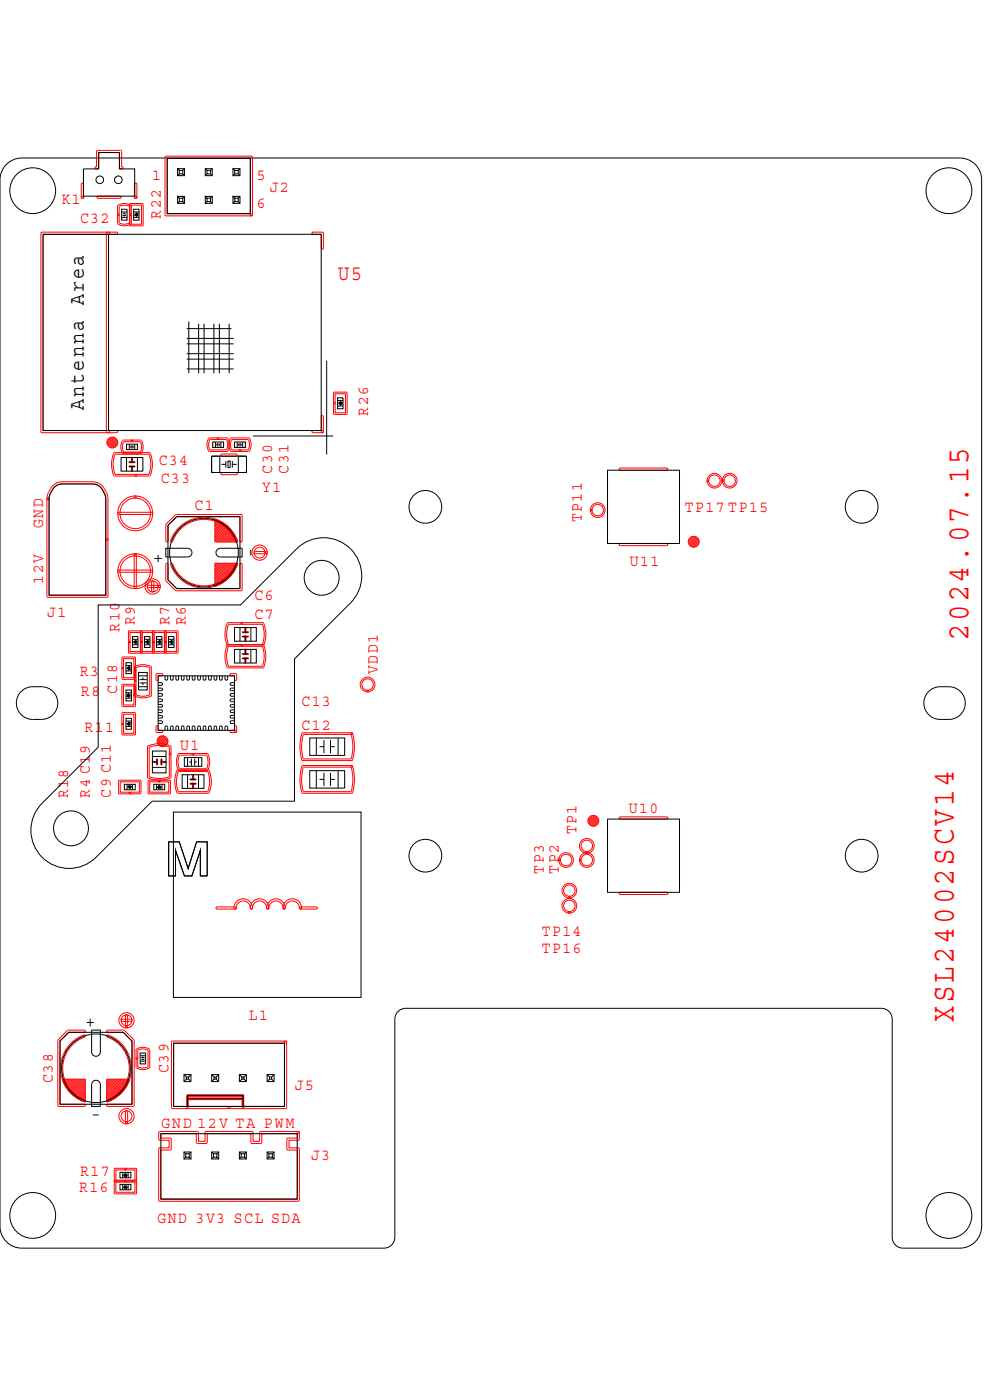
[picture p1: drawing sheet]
<svg xmlns="http://www.w3.org/2000/svg" width="210mm" height="297mm" viewBox="0 0 210 297" stroke-linecap="round" stroke-linejoin="round" font-family="sans-serif">
<g fill="none" stroke="#000" stroke-width=".21">
<path d="M1.1 35.1a4.6 4.6 0 0 1 3.5-1.6h198.7a4.6 4.6 0 0 1 4.6 4.6v221.8a4.6 4.6 0 0 1-4.6 4.6h-12a2.31 2.31 0 0 1-2.3-2.3v-46.2a2.31 2.31 0 0 0-2.3-2.3h-100.8a2.31 2.31 0 0 0-2.3 2.3v46.2a2.31 2.31 0 0 1-2.3 2.3h-76.7a4.6 4.6 0 0 1-4.6-4.6v-221.8a4.6 4.6 0 0 1 1.1-3zM20.9 32.3h4.4v3.5h3.2v5.8h-10.8v-5.8h3.2zM35.4 33.6h17.6v11.7h-17.6zM37.6 35.7h1.5v1.5h-1.5v-1.5l.4 .4h.7v.8h-.7v-.8M38 36.9l-.4 .3M38.7 36.9l.4 .3M39.1 35.7l-.4 .4M43.5 35.7h1.5v1.5h-1.5v-1.5l.3 .4h.8v.8h-.8v-.8M43.8 36.9l-.3 .3M44.6 36.9l.4 .3M45 35.7l-.4 .4M49.3 35.7h1.5v1.5h-1.5v-1.5l.4 .4h.8v.8h-.8v-.8"/>
<path d="M49.7 36.9l-.4 .3M50.5 36.9l.3 .3M50.8 35.7l-.3 .4M23 49.7h45v41.5h-45zM23 49.7h-13.9v41.5h13.9M25.8 44.3h1.1v2.4h-1.1zM25.8 46.1h1.1M25.8 44.9h1.1M26 45.3h.7M26 45.7h.7M26.3 45.1v.2M26.3 45.7v.2"/>
<path d="M28.3 44.3h1.2v2.4h-1.2zM28.3 46.1h1.2M28.3 44.9h1.2M28.9 45v.2l.2 .1-.5 .1 .5 .1-.5 .1 .5 .1-.2 .1v.2M37.6 41.6h1.5v1.5h-1.5v-1.5l.4 .4h.7v.7h-.7v-.7M38 42.7l-.4 .4M38.7 42.7l.4 .4M39.1 41.6l-.4 .4M43.5 41.6h1.5v1.5h-1.5v-1.5l.3 .4h.8v.7h-.8v-.7M43.8 42.7l-.3 .4M44.6 42.7l.4 .4M45 41.6l-.4 .4"/>
<path d="M49.3 41.6h1.5v1.5h-1.5v-1.5l.4 .4h.8v.7h-.8v-.7M49.7 42.7l-.4 .4M50.5 42.7l.3 .4M50.8 41.6l-.3 .4M39.6 69.6h9.4M39.6 78.2h9.9M39.6 76.1h9.9M39.6 75h9.9M39.6 72.9h9.9M39.6 71.7h9.9M40 68.1v11M42.1 68.6v10.5"/>
<path d="M43.2 68.6v10.5M45.3 68.6v10.5M46.5 68.6v10.5M48.5 68.6v10.5M69.2 76.5v19.8M25.6 97h4.7v2.8h-4.7zM26.8 94.1h2.3v1.2h-2.3zM26.8 97v2.8M27.3 98.9h1.3M27.3 97.9h1.3M27.4 94.1v1.2M27.5 94.7h.3"/>
<path d="M27.8 94.4v.7M28 97v.9M28 98.9v.9M28.1 94.4v.7M28.1 94.7h.3M28.5 94.1v1.2M29.1 97v2.8M44.8 96.7h1.8v3.4h-1.8zM45 96.7h7l.2 .3v3l-.3 .1h-6.9l-.2-.3v-2.8zM45 93.7h2.4v1.1h-2.4zM45.6 93.7v1.1M45.8 94.2h.2"/>
<path d="M46 93.9v.7M46.4 93.9v.7M46.4 94.2h.2M46.8 93.7v1.1M46.9 98.4h.9M47.8 97.7v1.4M48.3 97.7h.4v1.4h-.4zM49.2 98.4h.9M49.2 97.7v1.4M49.7 93.7h2.3v1.1h-2.3zM50.2 93.7v1.1M50.4 94.2h.3"/>
<path d="M50.5 96.7h1.7v3.4h-1.7zM50.7 93.9v.7M51 94.2h.2M51 93.9v.7M51.4 93.7v1.1M53.6 92.4h17M71.5 84.3h1.2v2.3h-1.2zM71.5 86h1.2M71.5 84.9h1.2M72.1 84.9v.3h.2l-.5 .1 .5 .2-.5 .1 .5 .1-.2 .1v.2M128.7 99.6h15.2v15.6h-15.2zM11.4 103.4a2.31 2.31 0 0 1 1.8-.8h6.5a3.3 3.3 0 0 1 2.7 3.1v20.4h-12v-20.4l.2-.9z"/>
<path d="M35.1 116.2h4.6a.92 .92 0 0 1 1 .9 .92 .92 0 0 1-1 .9h-4.6zM37.4 109.5h13.4v15.2h-13.4l-1.8-1.8v-11.6zM46 116.5l.7-.3h4.6v1.8h-4.6a.92 .92 0 0 1-.9-.5 .92 .92 0 0 1 .2-1zM20.8 128.2h30.1l11.9-11.9a8.1 8.1 0 0 1 11.5 0 8.1 8.1 0 0 1 0 11.5l-11.9 11.8v30.2h-30.2l-11.9 11.9a8.1 8.1 0 0 1-11.4 0 8.1 8.1 0 0 1 0-11.5l11.9-11.8zM28.1 134.9h1.1v2.3h-1.1zM28.1 136.6h1.1M28.1 135.5h1.1M28.6 135.5v.3h.3l-.5 .1 .5 .2-.5 .1 .5 .1h-.3v.3M30.6 134.9h1.2v2.3h-1.2zM30.6 136.6h1.2M30.6 135.5h1.2M31.2 135.5v.3h.2l-.4 .1 .4 .2-.4 .1 .4 .1h-.2v.3"/>
<path d="M33.2 134.9h1.1v2.3h-1.1zM33.2 136.6h1.1M33.2 135.5h1.1M33.7 135.5v.3h.3l-.5 .1 .5 .2-.5 .1 .5 .1h-.3v.3M35.7 134.9h1.1v2.3h-1.1zM35.7 136.6h1.1M35.7 135.5h1.1M36.3 135.5v.3h.2l-.5 .1 .5 .2-.5 .1 .5 .1h-.2v.3M49.7 133h4.6v2.9h-4.6zM49.7 137.6h4.6v2.9h-4.6zM50.8 133v2.9M50.8 137.6v2.9"/>
<path d="M51.3 134h1.4M51.3 134.9h1.4M51.3 138.6h1.4M51.3 139.5h1.4M52 133.1v.9M52 134.9v.9M52 137.7v.9M52 139.5v.9M53.1 133v2.9M53.1 137.6v2.9M4.5 146.5a5.4 5.4 0 0 1 5-.9 3.5 3.5 0 0 1 2.7 3.7 3.5 3.5 0 0 1-3.4 3.2 4.9 4.9 0 0 1-4.3-1.1 3.5 3.5 0 0 1 0-4.9zM26.7 152.2h1.1v2.3h-1.1z"/>
<path d="M26.7 154h1.1M26.7 152.8h1.1M26.7 146.2h1.1v2.3h-1.1zM26.7 146.8h1.1M26.7 148h1.1M26.7 140.4h1.1v2.4h-1.1zM26.7 142.2h1.1M26.7 141h1.1M27.3 152.9v.2l.2 .1-.5 .1 .5 .1-.5 .1 .5 .1-.2 .1v.2M27.3 146.9v.2h-.3l.5 .2-.5 .1 .5 .1-.5 .1 .3 .1v.2M27.3 141.1v.2l.2 .1-.5 .1 .5 .1-.5 .1 .5 .1-.2 .1v.2M29.3 142.5h1.9v3.7h-1.9z"/>
<path d="M29.3 145.5h1.9M29.3 143.2h1.9M29.6 144h1.5M29.6 144.7h1.5M30.3 143.6v.4M30.3 144.7v.5M32.3 159.2h2.9v4.6h-2.9zM33.5 143.2h16.2v11.6h-16.2zM33.5 144.7h.8l.1 .3-.1 .2h-.8M33.5 145.8l.8 .1 .1 .2-.1 .3h-.8M33.5 147h.8l.1 .3-.1 .2-.8 .1M33.5 148.1l.8 .1 .1 .2-.1 .3h-.8"/>
<path d="M33.5 149.3h.8l.1 .3-.1 .2-.8 .1M33.5 150.4l.8 .1 .1 .2-.1 .3h-.8M33.5 151.6h.8l.1 .3-.1 .2-.8 .1M33.5 152.7l.8 .1 .1 .2-.1 .3h-.8M34.9 154.8l.1-.8 .2-.2 .3 .2v.8M35.5 143.2v.8l-.3 .1-.2-.1-.1-.8M36.1 154.8v-.8l.3-.2 .2 .2 .1 .8M36.7 143.2l-.1 .8-.2 .1-.3-.1v-.8M37.3 154.8v-.8l.2-.2 .3 .2v.8M37.8 143.2v.8l-.3 .1-.2-.1v-.8M38.4 154.8v-.8l.3-.2 .2 .2 .1 .8M39 143.2l-.1 .8-.2 .1-.3-.1v-.8"/>
<path d="M39.6 154.8v-.8l.3-.2 .2 .2v.8M40.1 143.2v.8l-.2 .1-.3-.1v-.8M40.7 154.8l.1-.8 .2-.2 .3 .2v.8M41.3 143.2v.8l-.3 .1-.2-.1-.1-.8M41.9 154.8v-.8l.3-.2 .2 .2 .1 .8M42.5 143.2l-.1 .8-.2 .1-.3-.1v-.8M43 154.8l.1-.8 .2-.2 .3 .2v.8M43.6 143.2v.8l-.3 .1-.2-.1-.1-.8M44.2 154.8v-.8l.3-.2 .2 .2 .1 .8M44.8 143.2l-.1 .8-.2 .1-.3-.1v-.8M45.3 154.8l.1-.8 .2-.2 .3 .2v.8M45.9 143.2v.8l-.3 .1-.2-.1-.1-.8"/>
<path d="M46.5 154.8v-.8l.3-.2 .2 .2 .1 .8M47.1 143.2l-.1 .8-.2 .1-.3-.1v-.8M48.2 143.2v.8l-.3 .1-.2-.1-.1-.8M48.2 154.8v-.8l-.3-.2-.2 .2-.1 .8M49.7 148.1l-.8 .1-.2 .2 .2 .3h.8M49.7 147h-.8l-.2 .3 .2 .2 .8 .1M49.7 145.8l-.8 .1-.2 .2 .2 .3h.8M49.7 144.7h-.8l-.2 .3 .2 .2h.8M49.7 149.3h-.8l-.2 .3 .2 .2 .8 .1M49.7 150.4l-.8 .1-.2 .2 .2 .3h.8M49.7 151.6h-.8l-.2 .3 .2 .2 .8 .1M49.7 152.7l-.8 .1-.2 .2 .2 .3h.8"/>
<path d="M65.6 156.4h7.4v3.7h-7.4zM67 156.4v3.7M67.7 158.2h.9M68.6 156.8v2.8M70 156.8v2.8M70 158.2h.9M71.6 156.4v3.7M196.7 146.5a5.4 5.4 0 0 1 5-.9 3.5 3.5 0 0 1 2.7 3.7 3.5 3.5 0 0 1-3.4 3.2 4.9 4.9 0 0 1-4.3-1.1 3.5 3.5 0 0 1 0-4.9zM26.3 166.2h2.3v1.2h-2.3zM26.9 166.2v1.2M27 166.8h.2l.1-.2 .1 .4 .1-.4 .1 .4 .1-.4 .1 .2h.2M28.1 166.2v1.2"/>
<path d="M32.3 162.6h2.9M32.3 160.3h2.9M32.3 161.5h1M32.6 166.2h2.3v1.2h-2.3zM33.2 166.2v1.2M33.2 166.8h.2l.1 .2 .1-.4 .1 .4 .1-.4 .2 .4v-.2h.2M33.3 160.8v1.4M34.2 161.5h.9M34.2 160.8v1.4M34.3 166.2v1.2M35.7 178.4h2.3l1.9 5.6 1.7-5.6h2.3v7.2h-1.5v-5.4l-1.8 5.4h-1.5l-1.9-5.4v5.4h-1.5zM36.7 172.1h39.8v39.3h-39.8z"/>
<path d="M38.6 164.2h4.6v2.9h-4.6zM39 160.5h3.7v1.9h-3.7zM39.7 160.5v1.9M39.7 164.2v2.9M40.1 161.5h.4M40.2 166.1h1.4M40.2 165.2h1.4M40.5 160.8v1.5M40.9 164.2v1M40.9 166.1v.9M41.2 160.8v1.5M41.2 161.5h.5"/>
<path d="M42 160.5v1.9M42 164.2v2.9M65.6 163.3h7.4v3.7h-7.4zM67 163.3v3.7M67.7 165.2h.9M68.6 163.8v2.8M70 165.2h.9M70 163.8v2.8M71.6 163.3v3.7M128.7 173.6h15.2v15.5h-15.2zM14.6 218.8h11.5l1.9 1.8v13.4h-15.3v-13.4zM19.4 218.3h1.9v4.6a.92 .92 0 0 1-1 .9 .92 .92 0 0 1-.9-.9z"/>
<path d="M19.7 229.2a.92 .92 0 0 1 1-.2 .92 .92 0 0 1 .6 .9v4.6h-1.9v-4.6zM29.7 223.2h1.1v2.3h-1.1zM29.7 224.9h1.1M29.7 223.7h1.1M29.9 224.1h.7M29.9 224.5h.7M30.3 223.9v.2M30.3 224.5v.2M36.8 221.1h23.4v13.4h-23.4zM39 227.7l.5 .5M39 227.7h1.5v1.5h-1.5zM39.5 228.2h.4v.5h-.4z"/>
<path d="M39.5 228.7l-.5 .5M39.7 234.5v-2.3h11.7v2.3M39.7 232.9h11.7M39.9 228.7l.6 .5M40.5 227.7l-.6 .5M44.8 227.7l.5 .5M44.8 227.7h1.5v1.5h-1.5zM45.3 228.2h.5v.5h-.5zM45.3 228.7l-.5 .5M45.8 228.7l.5 .5M46.3 227.7l-.5 .5M50.7 227.7l.5 .5"/>
<path d="M50.7 227.7h1.5v1.5h-1.5zM51.2 228.2h.5v.5h-.5zM51.2 228.7l-.5 .5M51.7 228.7l.5 .5M52.2 227.7l-.5 .5M56.6 227.7l.5 .5M56.6 227.7h1.5v1.5h-1.5zM57.1 228.2h.4v.5h-.4zM57.1 228.7l-.5 .5M57.5 228.7l.6 .5M58.1 227.7l-.6 .5M25.4 248.5h2.3v1.1h-2.3z"/>
<path d="M25.4 251h2.3v1.1h-2.3zM26 248.5v1.1M26 251v1.1M26 249h.3v.3l.2-.5 .1 .5 .1-.5 .1 .5 .1-.3h.2M26 251.6h.3v.2l.2-.5 .1 .5 .1-.5 .1 .5 .1-.2h.2M27.1 248.5v1.1M27.1 251v1.1M34.1 240.3h28.9v13.8h-28.9zM39 244.1h1.5v1.5h-1.5zM39 244.1l.3 .4M39.3 245.2l-.3 .4M40.1 245.2h-.8v-.7h.8v.7l.4 .4"/>
<path d="M40.5 244.1l-.4 .4M44.8 244.1h1.5v1.5h-1.5zM44.8 244.1l.4 .4M45.2 245.2l-.4 .4M45.9 245.2h-.7v-.7h.7v.7l.4 .4M46.3 244.1l-.4 .4M50.7 244.1h1.5v1.5h-1.5zM50.7 244.1l.4 .4M51.1 245.2l-.4 .4M51.8 245.2h-.7v-.7h.7v.7l.4 .4M52.2 244.1l-.4 .4M56.6 244.1h1.5v1.5h-1.5z"/>
<path d="M56.6 244.1l.3 .4M56.9 245.2l-.3 .4M57.7 245.2h-.8v-.7h.8v.7l.4 .4M58.1 244.1l-.4 .4"/>
<circle cx="21.1" cy="38.1" r=".81"/>
<circle cx="25.1" cy="38.1" r=".81"/>
<circle cx="6.9" cy="40.4" r="4.9"/>
<circle cx="201" cy="40.4" r="4.9"/>
<circle cx="43.2" cy="117.1" r="7.3"/>
<circle cx="90.1" cy="107.4" r="3.5"/>
<circle cx="182.5" cy="107.4" r="3.5"/>
<circle cx="68.1" cy="122.4" r="3.7"/>
<circle cx="15" cy="175.5" r="3.7"/>
<circle cx="90.1" cy="181.3" r="3.5"/>
<circle cx="182.5" cy="181.3" r="3.5"/>
<circle cx="20.3" cy="226.4" r="7.3"/>
<circle cx="6.9" cy="257.6" r="4.9"/>
<circle cx="201" cy="257.6" r="4.9"/>
</g>
<g fill="none" stroke="#f00" stroke-width=".21">
<path d="M17.3 38.9h.3l.1 .1v2.8l-.3 .2-.2-.2zM20.5 31.9h5.2l.1 3.4 .2 .1v.3l-.5 .1-.2-.2v-3.3h-4.4v3.3l-.2 .2-.5-.1v-.3l.2-.1zM28.6 38.9h.3l.1 .1v2.8l-.2 .2-.3-.2zM35 33.2h18.4v12.5l-.1 .1-.3-.3v-11.9h-17.6v11.7h17.9l.2 .2-.1 .2h-18.4zM20.6 41.6h4.8l.2 .2-.2 .2h-4.6h-.2zM25 43.5a2.39 2.39 0 0 1 2.8 .1v3.7a2.27 2.27 0 0 1-2.9 0zM25.2 43.7a2.33 2.33 0 0 1 2.2 0v3.5a2.33 2.33 0 0 1-2.2 0zM27.5 43.2h2.8v4.6h-2.8l-.1-2.3 .2-.2 .2 .2v2h2.2v-4h-2.2v2l-.2 .2-.2-.2zM66.1 49.3h2.3v3.4l-.1 .1-.3-.2v-2.9h-1.7l-.2-.3zM22.7 93.9l.9 1M22.7 93.6l1.3 1.3M22.7 93.4l1.5 1.5"/>
<path d="M22.8 91.7l-.3-.2v-42.1l.3-.2h1.9l.2 .2-.2 .3h-1.7v41.5h1.7l.2 .3-.2 .2h-15.8l-.2-.2v-42.1l.2-.2h14.1l.2 .2-.2 .3h-13.9v41.5h13.9l.2 .3-.2 .2M22.8 93.1l1.6 1.6M23 93l1.6 1.6M23.2 92.8l1.6 1.6M23.4 92.7l1.5 1.5M23.6 92.6l1.3 1.3M24 92.6l.9 1M24.2 95.9h7.5a5.2 5.2 0 0 1 0 5h-2.9l-.2-.2 .2-.2h2.7a5.8 5.8 0 0 0 0-4.2h-7.1a5.8 5.8 0 0 0 0 4.2h4.4l.1 .2-.1 .2h-4.5a5.4 5.4 0 0 1-.1-5zM26 93.3h2l.1 .1-.1 .2-.2-.2 .2-.1h1.8a2.27 2.27 0 0 1 0 2.8h-3.7a2.39 2.39 0 0 1-.1-2.8zM26.2 93.6h3.5a2.33 2.33 0 0 1 0 2.2h-3.5a2.33 2.33 0 0 1 0-2.2zM27.4 98.8l1-.1 .1 .2-1 .1zM27.4 97.9l1-.1 .1 .1-1 .2z"/>
<path d="M27.9 96.9l.2 .1-.1 1.1-.2-.2zM27.9 98.8l.2 .1-.1 1-.2-.1zM44.2 92.9l2-.1 .2 .2-.2 .1h-1.7a2.33 2.33 0 0 0 0 2.2h3.5a2.33 2.33 0 0 0 0-2.2h-1.8l-.2-.1 .2-.2h1.9a2.27 2.27 0 0 1 0 2.9h-3.7a2.39 2.39 0 0 1-.2-2.8zM46.8 96.3l3.2-.1 .2 .2-.2 .3h-3l-.2-.3zM48.8 92.9l3.9-.1a2.27 2.27 0 0 1 0 2.9h-3.7a2.39 2.39 0 0 1-.2-2.8zM49.1 93.1h3.5a2.33 2.33 0 0 1 0 2.2h-3.5a2.33 2.33 0 0 1 0-2.2zM66.1 91.3l2.2-.1 .2 .3-.2 .2h-2l-.2-.2zM68.1 88.2l.2-.1 .2 .2v3.2l-.2 .2-.3-.2zM70.7 83.1h2.8v4.7h-2.8l-.1-2.3 .2-.2 .2 .2-.2 .1-.2-.1zM71 83.4h2.2v4.1h-2.2zM131.2 99.3l10-.1 .2 .2-.2 .2h-9.8h-.2zM10 105.5h.3l.1 .2v20.4h12v-11.8l.2-.2 .3 .2-.1 12.2h-12.8z"/>
<path d="M11.3 102.8a2.77 2.77 0 0 1 1.9-.7h6.5a3.6 3.6 0 0 1 3.2 3.6v8.6l-.3 .3-.2-.3v-8.6a3.3 3.3 0 0 0-2.7-3.1h-6.5a3.3 3.3 0 0 0-2.8 3.1l-.1 .2h-.3a3.8 3.8 0 0 1 1.3-3.1zM25 108.6h7.1l.2 .2-.2 .2h-6.9l-.2-.2zM28.5 117.4h.3l.1 .2v6.9l-.3 .2-.2-.2zM35.2 119.4h.1l.3 .2v3.3l1.8 1.8h13.4v-5.1l.3-.2 .2 .2v5.4l-.2 .2h-13.9l-2.1-2.1zM36.2 119.4h.3a7.1 7.1 0 0 0 6.7 4.8 7.1 7.1 0 0 0 6.7-4.8h.3a5.8 5.8 0 0 1-3.5 4.3 7.5 7.5 0 0 1-10.6-4.1zM37.2 109.1l13.9-.1 .2 .3v5.3l-.2 .3-.3-.3v-5.1h-13.4l-1.8 1.8v3.3l-.3 .3-.2-.3v-3.4zM38.2 111.5a7.5 7.5 0 0 1 12.1 3.1l-.1 .2h-.3a7.1 7.1 0 0 0-6.7-4.7 7.1 7.1 0 0 0-6.7 4.7h-.3l-.1-.2a7.5 7.5 0 0 1 2.1-3.1zM45.5 110.1v4.7M45.7 110l-.2 .2M45.7 110l-.2 .1M45.7 110a7.5 7.5 0 0 1 4.6 4.6M45.7 119.4l-.2 .1"/>
<path d="M45.9 110.1l-.4 .4M46 119.4l-.5 .5M46.1 110.2l-.6 .6M46.3 119.4l-.8 .8M46.4 110.3l-.9 .8M46.6 110.4l-1.1 1.1M46.7 119.4l-1.2 1.1M46.8 110.5l-1.3 1.3M46.8 100.2l3.2-.1 .2 .3-.2 .2h-3l-.2-.1zM47 119.4l-1.5 1.4M47 110.6l-1.5 1.5M47.2 110.8l-1.7 1.6"/>
<path d="M47.3 119.4l-1.8 1.8M47.4 110.9l-1.9 1.9M47.6 111l-2.1 2.1M47.6 119.4l-2.1 2.1M47.8 111.2l-2.3 2.2M48 111.3l-2.5 2.5M48 119.4l-2.5 2.4M48.1 111.5l-2.6 2.6M48.3 119.4l-2.8 2.8M48.3 111.6l-2.8 2.8M48.5 111.8l-3 2.9M48.6 119.4l-3.1 3.1"/>
<path d="M48.6 111.9l-2.9 3M48.8 112.1l-2.8 2.8M48.9 112.3l-2.5 2.6M49 119.4l-3.5 3.4M49.1 112.5l-2.4 2.4M49.2 112.6l-2.2 2.3M49.3 119.4l-3.8 3.7M49.4 112.8l-2.1 2.1M49.5 113l-1.8 1.9M49.6 119.4l-4.1 4.1M49.6 113.2l-1.6 1.7M49.7 113.4l-1.4 1.5"/>
<path d="M49.9 113.6l-1.2 1.3M49.9 119.4l-4.4 4.4M50 113.9l-1 1M50.1 114.1l-.8 .8M50.2 114.3l-.6 .6M50.3 119.7l-4.5 4.5M50.3 119.4l-4.8 4.7M50.3 114.6l.1 .1-.2 .2h-4.6l-.1-.1M50.3 119.7l.1-.2-.2-.1h-4.7v4.7M50.3 119.7a7.1 7.1 0 0 1-4.8 4.5v-.1M50.3 114.6l-.3 .3M53.9 117l2-.1 .2 .2-.2 .2h-1.8l-.3-.2z"/>
<path d="M56.1 117.1l.3 .2 .2-.2M56.1 117.1l.3-.2 .2 .2M131.2 115.2h10l.2 .2-.2 .2h-9.8l-.2-.2zM146.8 113.7l-1 .9M147.1 113.7l-1.3 1.3M147.4 113.7l-1.5 1.5M147.6 113.8l-1.6 1.6M147.7 114l-1.6 1.6M147.9 114.2l-1.6 1.6M148 114.4l-1.5 1.5M148.1 114.6l-1.3 1.3M148.1 115l-1 .9"/>
<path d="M25 120.9l7.1-.1 .2 .2-.2 .3h-6.9l-.2-.3zM25.9 139.3h2.8v4.6h-2.8zM26.2 139.6h2.2v4h-2.2v-2l-.2-.2-.2 .2 .2 .2 .2-.2zM27.3 133.7h2.7v4.7h-2.7zM27.5 134h2.2v4.1h-2.2v-2l-.1-.2-.2 .2 .2 .1 .1-.1zM29.8 133.7h2.8v4.7h-2.8l-.1-2.3 .2-.2 .2 .2v2h2.2v-4.1h-2.2v2.1l-.2 .1-.2-.1zM31.3 124.1l2-.1 .2 .3-.2 .2h-1.9l-.2-.2zM32.2 123.2l.1-.1 .3 .3v1.8l-.3 .2-.2-.2zM32.3 133.7h2.8v4.7h-2.8zM32.6 134h2.2v4.1h-2.2v-2l-.1-.2-.2 .2 .2 .1 .1-.1zM33.5 124.3l.2 .2 .3-.2M33.5 124.3l.2-.3 .3 .3"/>
<path d="M34.9 133.7h2.8v4.7h-2.8l-.1-2.3 .2-.2 .2 .2v2h2.2v-4.1h-2.2v2.1l-.2 .1-.2-.1zM48.2 132h3l.1 .1-.1 .2-.2-.2 .2-.1h4.5a5.2 5.2 0 0 1 0 4.9h-7.4a5.4 5.4 0 0 1-.1-4.9zM48.2 136.6h7.5a5.2 5.2 0 0 1 0 4.9h-7.4a5.4 5.4 0 0 1-.1-4.9zM49.7 121l-2.7 2.6M50 120.3l-3.6 3.6M51.4 134.8h1l.2 .1-1.1 .1zM51.4 133.9h1l.2 .1-1.1 .1zM51.4 138.5h1l.2 .1-1.1 .1zM51.4 139.4h1l.2 .1-1.1 .1zM51.9 134.8l.2 .1-.1 1-.1-.1zM51.9 139.4l.2 .1-.1 1.1-.1-.2zM51.9 133l.2 .1-.1 1-.1-.1z"/>
<path d="M51.9 137.6l.2 .1-.1 1-.1-.1zM55.6 136.6a5.8 5.8 0 0 0 0-4.3h-7.2a5.8 5.8 0 0 0 0 4.3M55.6 136.9a5.8 5.8 0 0 1 0 4.3h-7.2a5.8 5.8 0 0 1 0-4.3M25.9 145.1h2.8v4.6h-2.8zM25.9 151.1h2.8v4.6h-2.8zM26.2 145.4h2.2v2l.1 .2 .2-.2-.2-.2-.1 .2v2h-2.2zM26.2 151.4h2.2v4h-2.2v-2l-.2-.2-.2 .2 .2 .2 .2-.2zM28.8 141.5a3.8 3.8 0 0 1 2.9 0v5.8a3.8 3.8 0 0 1-2.9 0zM28.8 144.4l-.2 .1-.1-.1v-3a3.3 3.3 0 0 1 3.6 0v6a3.3 3.3 0 0 1-3.6 0v-3l.1-.2 .2 .2M31.3 158.1a5.5 5.5 0 0 1 4.9 .1v6.5a5.2 5.2 0 0 1-5 0zM31.6 158.4a5.8 5.8 0 0 1 4.3 0v6.2a5.8 5.8 0 0 1-4.3 0zM33.1 153.9h.3l.1 .9h.9v.4h-1.3z"/>
<path d="M33.1 142.8h1.1l.3 .2-.3 .2h-.7v.8l-.2 .2-.3-.2zM33.3 157.2l1 1M33.3 156.9l1.3 1.3M33.3 156.7l1.5 1.5M33.5 156.4l1.6 1.6M33.6 156.3l1.6 1.6M33.8 156.1l1.6 1.6M34 156l1.5 1.5M34.3 155.9l1.3 1.3M34.6 155.9l1 1M37.8 159.7h3.1l.2 .2-.2 .1-.2-.1 .2-.2h3a3.3 3.3 0 0 1 0 3.6h-6a3.5 3.5 0 0 1-.1-3.6zM48.8 154.8h1.1l.2 .2-.2 .2h-1h-.1z"/>
<path d="M48.8 142.8h1.3v1.3h-.4v-.9h-.9zM49.7 153.9l.2-.1 .2 .2v1l-.2 .2-.2-.2zM64 155.3h10.5l.2 .2-.2 .1h-10.3a9.5 9.5 0 0 0 0 5.2h10.2a11 11 0 0 0 0-5.5h.1a7.4 7.4 0 0 1 .5 4.4l-.3 1.4-.2 .1h-10.4a7.4 7.4 0 0 1-.5-4.4zM25.2 165.4h4.6v2.8h-4.6zM25.5 165.7h4v2.2h-4zM27.5 167.9l-.2 .2 .2 .1M27.5 167.9l.2 .2-.2 .1M31.4 165.4h4.6v2.8h-4.6zM31.7 165.7h2l.2-.2-.2-.2-.1 .2 .1 .2h2.1v2.2h-4.1zM32.3 161.4h1l.1 .1-1.1 .1zM33.2 160.9l.2 .1-.1 1-.1-.1zM34.1 161.4h1l.1 .1-1 .1z"/>
<path d="M34.1 160.9l.2 .1-.1 1-.1-.1zM37.6 163.2l1.6-.1 .1 .2-.1 .2h-1.4a5.8 5.8 0 0 0 0 4.3h6.2a5.8 5.8 0 0 0 0-4.3h-4.8l-.2-.2 .2-.2h4.9a5.2 5.2 0 0 1 0 5h-6.4a5.4 5.4 0 0 1-.1-4.9zM38 160h5.8a3.8 3.8 0 0 1 0 2.9h-5.8a3.8 3.8 0 0 1 0-2.9zM40.3 166h1.1l.1 .1-1.1 .1zM40.3 165.1h1.1l.1 .1-1.1 .1zM40.8 164.2h.2l-.1 1.1-.1-.1zM40.8 166l.2 .1-.1 1-.1-.1zM64 162.3l10.5-.1 .2 .2-.2 .2h-10.3a9.5 9.5 0 0 0 0 5.2h10.2a11 11 0 0 0 0-5.5l.1-.1a7.4 7.4 0 0 1 .5 4.4l-.3 1.4-.2 .1h-10.4a7.4 7.4 0 0 1-.5-4.4zM125.5 172.8l-1 1M125.8 172.8l-1.3 1.3M126.1 172.9l-1.5 1.5M126.3 173l-1.6 1.6"/>
<path d="M126.5 173.1l-1.6 1.7M126.6 173.3l-1.6 1.6M126.8 173.5l-1.5 1.5M126.8 174.1l-1 1M126.8 173.8l-1.3 1.3M131.2 173.2l10-.1 .2 .2-.2 .3h-9.8l-.2-.1zM45.8 192.3l4.1-.1 .2 .2-.2 .3h-3.9l-.3-.3zM53 192.4l.3 .3 .2-.3M53 192.4a1.54 1.54 0 0 0-1.6-1.5 1.54 1.54 0 0 0-1.5 1.7h-.3a1.94 1.94 0 0 1 1.9-2.1 1.94 1.94 0 0 1 2 1.9M53 192.4a1.93 1.93 0 0 1 2-1.9 1.93 1.93 0 0 1 1.9 2.1h-.3a1.54 1.54 0 0 0-1.5-1.7 1.54 1.54 0 0 0-1.6 1.5M57.1 191a1.92 1.92 0 0 1 2.2-.4 1.92 1.92 0 0 1 1 2h-.3a1.57 1.57 0 0 0-1.6-1.7 1.57 1.57 0 0 0-1.5 1.7h-.3a1.63 1.63 0 0 1 .5-1.6zM60.5 191a1.92 1.92 0 0 1 2.2-.4 1.92 1.92 0 0 1 1.1 2h-.3a1.57 1.57 0 0 0-1.6-1.7 1.57 1.57 0 0 0-1.6 1.7h-.3a1.63 1.63 0 0 1 .5-1.6z"/>
<path d="M63.6 192.3l3.4-.1 .2 .2-.2 .3h-3.2l-.3-.3zM131.2 189.2l10-.1 .2 .2-.2 .3h-9.8l-.2-.3zM22.7 219.4a5.8 5.8 0 0 1 4.3 3.4 7.5 7.5 0 0 1-4.2 10.7l-.1-.1-.1-.3a7.1 7.1 0 0 0 4.8-6.7 7.1 7.1 0 0 0-4.8-6.7zM22.7 218.4l3.6-.1 2.1 2.1v13.8l-.2 .3h-5.4l-.2-.3 .2-.2h5.2v-13.4l-1.9-1.8h-3.3l-.2-.3zM25.7 216.1l2-.1 .3 .2-.3 .3h-1.8l-.3-.3zM26.6 215.1h.2l.2 .2v1.8l-.2 .3-.2-.3zM12.3 220.4l2.1-2.1h3.4l.3 .2-.3 .3h-3.2l-1.9 1.8v13.4h5.1l.3 .2-.3 .3h-5.3l-.3-.3zM13.3 229l4.4 4.4M13.3 228.7l4.8 4.7M13.3 228.7h4.8v4.7l-.1 .1-.2-.1M13.3 228.7a7 7 0 0 0 4.5 4.7M13.5 229.5l3.7 3.7"/>
<path d="M13.7 228.7l4.4 4.4M13.9 230.2l2.6 2.6M14 228.7l4.1 4.1M14.3 228.7l3.8 3.8M14.6 228.7l3.5 3.4M14.7 221.4a5.2 5.2 0 0 1 3.3-2v.3a7.1 7.1 0 0 0-4.7 6.7 7.1 7.1 0 0 0 4.7 6.7v.3a5.8 5.8 0 0 1-4.3-3.5 7.5 7.5 0 0 1 1-8.5zM15 228.7l3.1 3.1M15.3 228.7l2.8 2.8M15.6 228.7l2.5 2.5M15.9 228.7l2.2 2.1M16.3 228.7l1.8 1.8M16.6 228.7l1.5 1.5"/>
<path d="M16.9 228.7l1.2 1.2M17.2 228.7l.9 .8M17.6 228.7l.5 .5M17.9 228.7l.2 .2M22.6 228.9l2.9 2.9M22.6 232.8l.5 .6M22.6 229.5l2.6 2.6M22.6 232.2l1 1M22.6 228.9v4.5l.1 .1 .2-.1M22.6 233.1l.3 .3M22.6 232.5l.8 .8M22.6 231.8l1.2 1.2"/>
<path d="M22.6 231.2l1.6 1.6M22.6 230.5l2 2.1M22.6 229.9l2.4 2.4M22.6 229.2l2.7 2.8M22.6 230.9l1.8 1.8M22.6 231.5l1.4 1.4M22.6 230.2l2.2 2.2M22.7 228.7l3 3M23 228.7l2.8 2.8M23.4 228.7l2.6 2.6M23.7 228.7l2.4 2.4M24 228.7l2.3 2.3"/>
<path d="M24.3 228.7l2.1 2.1M24.7 228.7l1.9 1.9M25 228.7l1.7 1.7M25.3 228.7l1.5 1.5M25.7 228.7l1.2 1.3M26 228.7l1 1.1M26.3 228.7l.8 .8M26.6 228.7l.6 .6M26.6 235.5l.2-.1 .2 .2v1.9l-.2 .2-.2-.2zM27 228.7l.3 .4M27.3 228.7l.1 .1M27.4 228.9a7.5 7.5 0 0 1-4.5 4.5"/>
<path d="M27.4 228.9l-.1-.2h-4.6l-.1 .2M28.9 222.3a2.39 2.39 0 0 1 2.8 .2v3.7a2.27 2.27 0 0 1-2.9 0v-1.9l.2-.2 .2 .2-.2 .2-.2-.2zM29.2 222.6a2.33 2.33 0 0 1 2.2 0v3.5a2.33 2.33 0 0 1-2.2 0zM33.7 239.9l8.1-.1 .2 .2v1.9h1.4v-1.9l.3-.2h9.7l.2 .2v1.9h1.4v-1.9l.2-.2 8.1 .1 .1 .1-.2 .2h-7.8v1.9l-.2 .2h-2l-.1-2.1h-9.2v1.9l-.2 .2h-2l-.1-2.1h-7.5v1h1.9l.3 .2-.1 2.2-2.1 .1v10.4h28.9v-10.4l-2.2-.1v-2.2l.2-.2h2v-1.2v-.1h.3v1.7h-2.1v1.7h2l.2 .2-.1 11h-29.6l-.1-11 .2-.2h2v-1.7h-2.1zM36.4 220.7l24.1-.1 .2 .2-.2 .3h-23.7v13.4h11.7l.2 .2-.2 .2h-12l-.2-.2zM39.6 232h11.8l.2 .2v2.5l-.2 .2-.1-.2v-2.4h-11.4v2.4l-.2 .2-.2-.2zM39.6 232.7h11.8l.2 .2-.2 .1h-11.7zM60.3 220.7l.2-.1 .2 .2-.1 14.1h-12.2v-.4h.1h11.8zM24.3 247.6h4.6v2.8h-4.6zM24.3 250.2l2.3-.1 .1 .2-.1 .2-.2-.2 .2-.2 2.3 .1v2.8h-4.6zM24.5 250.5h4.1v2.2h-4.1zM24.5 247.9h2.1l.1-.1-.1-.2-.2 .2 .2 .1h2v2.2h-4.1z"/>
<circle cx="17.5" cy="41.8" r=".26"/>
<circle cx="25.1" cy="45.5" r=".17"/>
<circle cx="28.7" cy="41.8" r=".26"/>
<circle cx="23.8" cy="93.8" r="1.16"/>
<circle cx="50.8" cy="95.5" r=".17"/>
<circle cx="28.6" cy="108.8" r="3.7"/>
<circle cx="28.6" cy="108.8" r="3.2"/>
<circle cx="28.6" cy="117.6" r=".23"/>
<circle cx="28.6" cy="105.3" r=".23"/>
<circle cx="55" cy="117.1" r="1.16"/>
<circle cx="55" cy="117.1" r="1.62"/>
<circle cx="125.2" cy="108.1" r=".17"/>
<circle cx="126.6" cy="108.1" r="1.21"/>
<circle cx="126.6" cy="108.1" r="1.56"/>
<circle cx="146.9" cy="114.8" r="1.16"/>
<circle cx="149.9" cy="101.9" r=".17"/>
<circle cx="151.3" cy="101.9" r="1.21"/>
<circle cx="151.3" cy="101.9" r="1.56"/>
<circle cx="153.2" cy="101.9" r=".17"/>
<circle cx="154.6" cy="101.9" r="1.21"/>
<circle cx="154.6" cy="101.9" r="1.56"/>
<circle cx="28.6" cy="121" r="3.7"/>
<circle cx="28.6" cy="121" r="3.2"/>
<circle cx="32.3" cy="124.3" r="1.16"/>
<circle cx="32.3" cy="124.3" r="1.62"/>
<circle cx="51.2" cy="136.8" r=".17"/>
<circle cx="34.4" cy="157.1" r="1.16"/>
<circle cx="36" cy="159.7" r=".17"/>
<circle cx="77.9" cy="145.1" r="1.56"/>
<circle cx="77.9" cy="145.1" r="1.21"/>
<circle cx="77.9" cy="146.5" r=".17"/>
<circle cx="124.3" cy="179.3" r="1.56"/>
<circle cx="124.3" cy="179.3" r="1.21"/>
<circle cx="125.7" cy="173.9" r="1.16"/>
<circle cx="118.5" cy="182.3" r=".17"/>
<circle cx="119.9" cy="182.3" r="1.21"/>
<circle cx="119.9" cy="182.3" r="1.56"/>
<circle cx="120.6" cy="192" r="1.56"/>
<circle cx="120.6" cy="188.7" r="1.56"/>
<circle cx="120.6" cy="192" r="1.21"/>
<circle cx="120.6" cy="188.7" r="1.21"/>
<circle cx="120.6" cy="190.1" r=".17"/>
<circle cx="120.6" cy="193.4" r=".17"/>
<circle cx="122.9" cy="182.3" r=".17"/>
<circle cx="124.3" cy="182.3" r="1.21"/>
<circle cx="124.3" cy="182.3" r="1.56"/>
<circle cx="124.3" cy="180.6" r=".17"/>
<circle cx="26.8" cy="216.2" r="1.16"/>
<circle cx="26.8" cy="216.2" r="1.62"/>
<circle cx="26.8" cy="217.6" r=".23"/>
<circle cx="26.8" cy="236.6" r="1.16"/>
<circle cx="26.8" cy="236.6" r="1.62"/>
<circle cx="26.8" cy="237.9" r=".23"/>
</g>
<g font-size="6.9" fill="#f00">
<text x="205.1" y="135.7" transform="rotate(-90 205.1 135.7)">2024.07.15</text>
<text x="202" y="216.6" transform="rotate(-90 202 216.6)">XSL24002SCV14</text>
</g>
<text font-size="4.6" fill="#f00" x="71.6" y="59.4">U5</text>
<g font-size="4.6">
<text x="17.8" y="64.7" transform="rotate(-90 17.8 64.7)">Area</text>
<text x="17.8" y="86.8" transform="rotate(-90 17.8 86.8)">Antenna</text>
</g>
<g font-size="3.5" fill="#f00">
<text x="32.3" y="38.2">1</text>
<text x="54.4" y="38.2">5</text>
<text x="57.1" y="40.8">J2</text>
<text x="13" y="43.3">K1</text>
<text x="17" y="47.2">C32</text>
<text x="34.1" y="46.3" transform="rotate(-90 34.1 46.3)">R22</text>
<text x="54.4" y="44.1">6</text>
<text x="78" y="88.1" transform="rotate(-90 78 88.1)">R26</text>
<text x="33.6" y="98.5">C34</text>
<text x="57.6" y="100.4" transform="rotate(-90 57.6 100.4)">C30</text>
<text x="61.1" y="100.4" transform="rotate(-90 61.1 100.4)">C31</text>
<text x="34.1" y="102.4">C33</text>
<text x="41.2" y="108">C1</text>
<text x="55.5" y="104.3">Y1</text>
<text x="9.1" y="111.9" transform="rotate(-90 9.1 111.9)">GND</text>
<text x="123.3" y="110.7" transform="rotate(-90 123.3 110.7)">TP11</text>
<text x="145" y="108.5">TP17 TP15</text>
<text x="9.1" y="123.7" transform="rotate(-90 9.1 123.7)">12V</text>
<text x="133.4" y="120">U11</text>
<text x="10" y="130.9">J1</text>
<text x="53.9" y="127.2">C6</text>
<text x="53.9" y="131.1">C7</text>
<text x="25.3" y="133.9" transform="rotate(-90 25.3 133.9)">R10</text>
<text x="28.5" y="132.5" transform="rotate(-90 28.5 132.5)">R9</text>
<text x="35.9" y="132.5" transform="rotate(-90 35.9 132.5)">R7</text>
<text x="39.4" y="132.5" transform="rotate(-90 39.4 132.5)">R6</text>
<text x="16.9" y="143.3">R3</text>
<text x="80" y="142.8" transform="rotate(-90 80 142.8)">VDD1</text>
<text x="17.2" y="147.5">R8</text>
<text x="24.8" y="147" transform="rotate(-90 24.8 147)">C18</text>
<text x="63.9" y="149.6">C13</text>
<text x="17.9" y="155.1">R11</text>
<text x="63.9" y="154.7">C12</text>
<text x="38.2" y="159">U1</text>
<text x="14.4" y="169.2" transform="rotate(-90 14.4 169.2)">R18</text>
<text x="19.1" y="169" transform="rotate(-90 19.1 169)">R4 C19</text>
<text x="23.4" y="169" transform="rotate(-90 23.4 169)">C9 C11</text>
<text x="133.2" y="172.2">U10</text>
<text x="122.1" y="176.8" transform="rotate(-90 122.1 176.8)">TP1</text>
<text x="115.2" y="185.1" transform="rotate(-90 115.2 185.1)">TP3</text>
<text x="118.4" y="185.1" transform="rotate(-90 118.4 185.1)">TP2</text>
<text x="114.8" y="198.3">TP14</text>
<text x="114.8" y="202">TP16</text>
<text x="52.7" y="216.1">L1</text>
<text x="35.7" y="227.4" transform="rotate(-90 35.7 227.4)">C39</text>
<text x="11.2" y="229.5" transform="rotate(-90 11.2 229.5)">C38</text>
<text x="62.4" y="230.9">J5</text>
<text x="34.2" y="239">GND 12V TA PWM</text>
<text x="65.9" y="245.9">J3</text>
<text x="17" y="249.1">R17</text>
<text x="16.7" y="252.6">R16</text>
<text x="33.4" y="259.1">GND 3V3 SCL SDA</text>
</g>
<g font-size="3.5">
<text x="32.3" y="119.1">+</text>
<text x="53.9" y="118.3" transform="rotate(-90 53.9 118.3)">-</text>
<text x="18.4" y="215.5" transform="rotate(90 18.4 215.5)">+</text>
<text x="19.2" y="237.1">-</text>
</g>
</svg>
